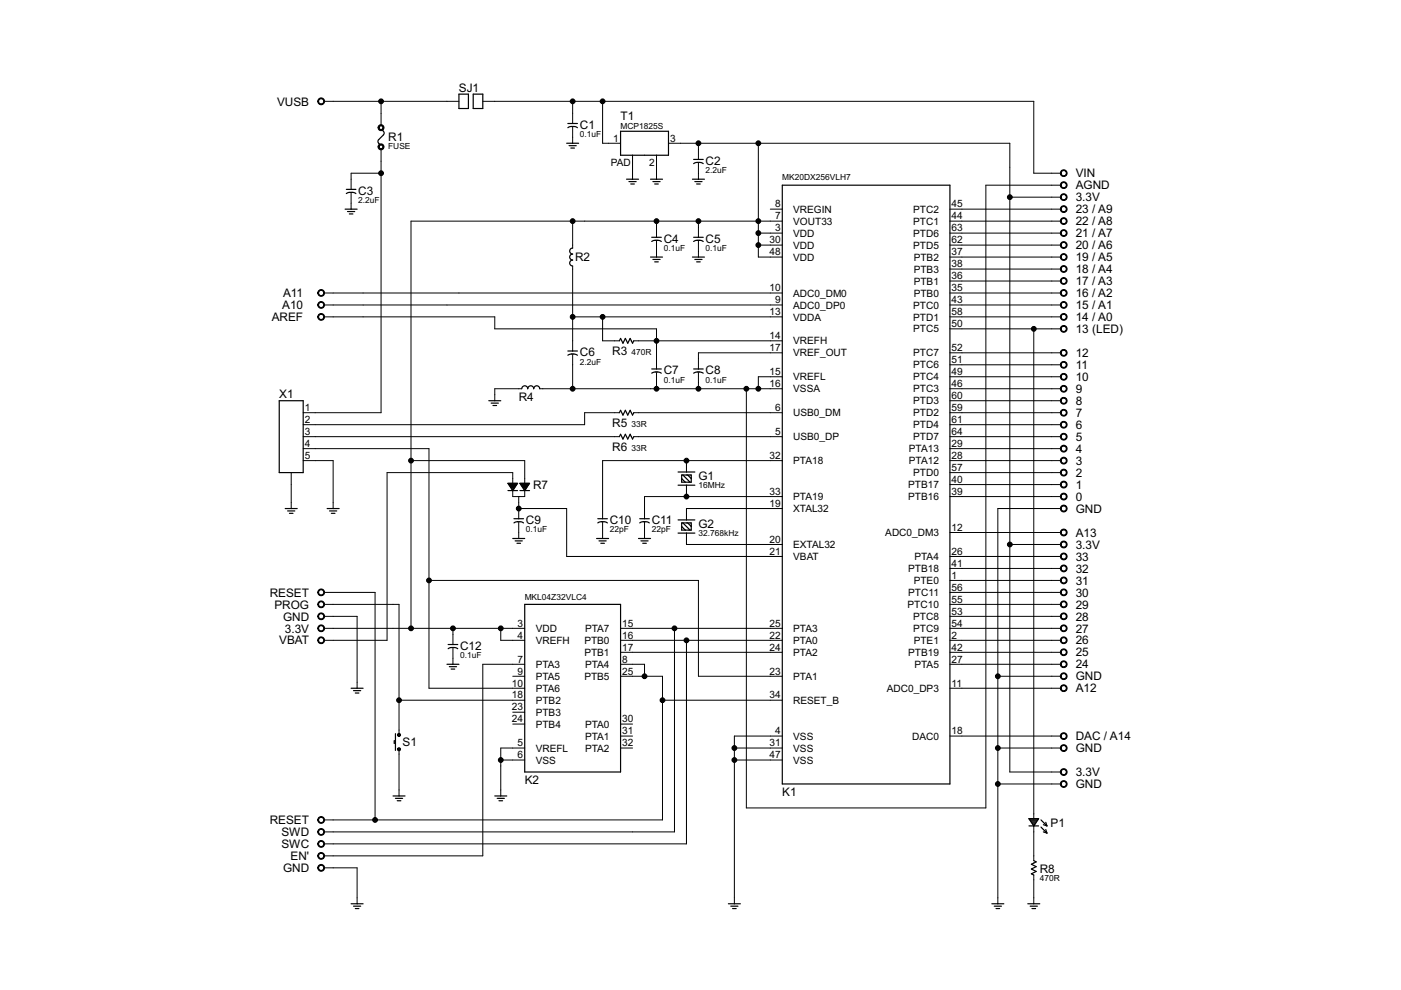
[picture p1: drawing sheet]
<svg xmlns="http://www.w3.org/2000/svg" width="297mm" height="210mm" viewBox="0 0 297 210" stroke-linecap="round" stroke-linejoin="round" font-family="sans-serif">
<g fill="none" stroke="#000" stroke-width=".21">
<path d="M68.7 21.5h28.6M80.8 31.6v55.9h-16.5M80.8 36.7h-6.4v3.5M80.8 21.5v5.1M102.4 21.5h116.8v15.2h5.7M121.4 21.5v4.7M121.4 26.9v3.5M127.8 21.5v8.9h3.8M134.1 32.9v5.1M139.2 32.9v5.1M141.7 30.4h72.4v133.3h10.8M148.1 30.4v3.4"/>
<path d="M148.1 34.6v3.4M160.8 30.4v24.1h5.1M224.9 39.3h-15.9v132h-50.8v-88.9M74.4 40.9v3.4M121.4 46.9v5.7M121.4 56.4v18M139.2 46.9v3.4M139.2 51.1v3.4M148.1 46.9v3.4M148.1 51.1v3.4M160.8 52h5.1M160.8 49.4h5.1"/>
<path d="M163.3 44.3h2.6M165.9 46.9h-78.8v86.3M201.4 59.6h23.5M201.4 57h23.5M201.4 54.5h23.5M201.4 52h23.5M201.4 49.4h23.5M201.4 46.9h23.5M201.4 44.3h23.5M214.1 41.8h10.8M68.7 67.2h36.2v2.5h34.3v8.5M68.7 64.7h97.2"/>
<path d="M68.7 62.1h97.2M121.4 67.2h44.5M121.4 75.2v7.2M127.8 67.2v5.1h3.5M134.4 72.3h31.5M139.2 79v3.4M148.1 79v3.4M165.9 79.9h-5.1v2.5M165.9 74.8h-17.8v3.4M201.4 79.9h23.5M201.4 77.3h23.5M201.4 74.8h23.5"/>
<path d="M201.4 69.7h23.5M201.4 67.2h23.5M201.4 64.7h23.5M201.4 62.1h23.5M219.2 69.7v103.9M64.3 97.7h6.3v10.1M64.3 95.1h26.7v50.8h20.3M64.3 92.6h67M87.1 97.7h24.2v4.8M110.6 82.4h-5.7v2.6M114.4 82.4h51.5M131.3 87.5h-7.3v2.5h-59.7"/>
<path d="M134.4 92.6h31.5M134.4 87.5h31.5M145.5 97.7v2.4M165.9 97.7h-38.1v12.3M201.4 97.7h23.5M201.4 95.1h23.5M201.4 92.6h23.5M201.4 90h23.5M201.4 87.5h23.5M201.4 85h23.5M201.4 82.4h23.5M61.7 100.2v7.6"/>
<path d="M108.7 104v1.3h2.6v-1.3M108.7 102.5v-2.3h-26.6v35.6h-13.4M110 107.8h10.1v10.2h45.8M110 105.3v4.7M110 110.7v3.5M127.8 110.7v3.5M136.7 110.7v3.5M145.5 113v2.4h20.4M145.5 102.9v2.4M165.9 105.3h-29.2v4.7M165.9 107.8h-20.4v2.4M201.4 105.3h23.5"/>
<path d="M201.4 102.7h23.5M201.4 100.2h23.5M201.4 112.9h23.5M201.4 118h23.5M214.1 115.4h10.8M224.9 107.8h-13.3v83.8M68.7 133.2h42.6M68.7 130.7h7v15.2M68.7 128.1h15.9v27.5M68.7 125.6h10.8v48.2M91 123.1h57.1v20.3h17.8M96 133.2v3.5"/>
<path d="M96 137.4v3.4M106.2 133.2v2.6h5.1M131.6 138.3h34.3M131.6 135.8h34.3M131.6 133.2h34.3M143 133.2v43.2h-74.3M145.5 135.8v43.1h-76.8M201.4 138.3h23.5M201.4 135.8h23.5M201.4 133.2h23.5M201.4 130.7h23.5M201.4 128.1h23.5"/>
<path d="M201.4 125.6h23.5M201.4 123.1h23.5M201.4 120.5h23.5M84.6 148.5h26.7M84.6 159.1v9.7M108.7 143.4h2.6M108.7 153.5h2.6M108.7 151h2.6M111.3 140.8h-8.9v40.7h-33.7M111.3 158.6h-5.1v10.2M131.6 140.8h5.1v2.6M131.6 156.1h2.5"/>
<path d="M131.6 143.4h8.9v30.4h-71.8M131.6 158.6h2.5M131.6 153.5h2.5M140.5 148.5h25.4M155.7 158.6h10.2M165.9 156.1h-10.2v35.5M201.4 140.8h23.5M201.4 156.1h23.5M201.4 145.9h23.5M211.6 143.4h13.3M211.6 158.6h13.3M106.2 161.1h5.1"/>
<path d="M155.7 161.1h10.2M211.6 166.2h13.3M219.2 175.1v7.4M68.7 184h7v7.6M219.2 185.5v6.1"/>
</g>
<g fill="none" stroke="#000" stroke-width=".25">
<path d="M97.3 20h2v3h-2zM100.3 20h2.1v3h-2.1zM81 27.6l.4 .4v.3l-1.2 1.4v.5l.3 .4M120.1 30.4h2.6M120.4 27.1l.8-.3h.7l.5 .3M120.4 26.2h2M120.6 30.9h1.6M121 31.4h.8M131.6 27.8h10.1v5.1h-10.1zM132.8 38h2.6M133.3 38.5h1.6M133.7 39h.8"/>
<path d="M137.9 38h2.6M138.4 38.5h1.6M138.8 39h.8M146.8 38h2.6M147.1 34.7l.7-.3 .8 .1 .5 .2M147.1 33.8h2M147.3 38.5h1.5M147.7 39h.8M165.9 39.3h35.5v126.9h-35.5zM73.2 44.3h2.5M73.4 41l.8-.2h.8l.5 .2M73.4 40.2h2.1"/>
<path d="M73.7 44.9h1.5M74.1 45.4h.7M121.4 52.6a.63 .63 0 0 0-.6 .6 .63 .63 0 0 0 .6 .7 .63 .63 0 0 0-.6 .6 .63 .63 0 0 0 .6 .6 .63 .63 0 0 0-.6 .7 .63 .63 0 0 0 .6 .6M137.9 54.5h2.6M138.2 51.2l.7-.3 .8 .1 .5 .2M138.2 50.3h2M138.4 55h1.6M138.8 55.5h.8M146.8 54.5h2.6M147.1 51.2l.7-.3 .8 .1 .5 .2M147.1 50.3h2M147.3 55h1.5"/>
<path d="M147.7 55.5h.8M120.4 75.3l.8-.2h.7l.5 .2M120.4 74.4h2M131.3 72.3l.3-.5 .5 1 .5-1 .5 1 .5-1 .5 1 .3-.5M138.2 79.1l.7-.2h.8l.5 .2M138.2 78.2h2M147.1 79.1l.7-.2h.8l.5 .2M147.1 78.2h2M59.2 85h5.1v15.2h-5.1zM103.6 85h2.6M104.1 85.5h1.6M104.5 86h.8"/>
<path d="M110.6 82.4a.63 .63 0 0 1 .7-.6 .63 .63 0 0 1 .6 .6 .63 .63 0 0 1 .6-.6 .63 .63 0 0 1 .7 .6 .63 .63 0 0 1 .6-.6 .63 .63 0 0 1 .6 .6M131.3 87.5l.3-.5 .5 1 .5-1 .5 1 .5-1 .5 1 .3-.5M131.3 92.6l.3-.5 .5 1 .5-1 .5 1 .5-1 .5 1 .3-.5M60.5 107.8h2.5M61 108.3h1.5M61.4 108.8h.7M69.4 107.8h2.5M69.9 108.3h1.5M70.3 108.8h.7M107.7 104h2M107.7 102.5h2l-1 1.5zM107.8 102.7h1.8"/>
<path d="M108 102.9h1.4M108.1 103.2h1.2M108.3 103.4h.8M108.4 103.6h.6M108.6 103.8h.2M108.7 114.2h2.6M109 110.9l.7-.3h.8l.5 .3M109 110h2M109.2 114.7h1.5M109.6 115.2h.8M110.2 104h2.1M110.2 102.5h2.1l-1 1.5z"/>
<path d="M110.4 102.7h1.7M110.5 102.9h1.5M110.7 103.2h1.1M110.8 103.4h.9M111 103.6h.5M111.1 103.8h.3M126.5 114.2h2.5M126.7 110.9l.8-.3h.8l.5 .3M126.7 110h2.1M127 114.7h1.5M127.4 115.2h.7M135.4 114.2h2.5"/>
<path d="M135.6 110.9l.8-.3h.8l.5 .3M135.6 110h2.1M135.9 114.7h1.5M136.3 115.2h.7M143.8 102.9h3.5M143.8 100.1h3.5M143.8 113h3.5M143.8 110.2h3.5M144.5 100.7h2.1v1.5h-2.1zM144.5 110.9h2.1v1.5h-2.1zM144.5 101.5l.8 .7M144.5 111.6l.8 .8"/>
<path d="M144.8 100.7l1.5 1.5M144.8 110.9l1.5 1.5M145.8 100.7l.8 .8M145.8 110.9l.8 .7M95 137.5l.8-.2h.7l.5 .2M95 136.7h2M111.3 128.1h20.3v35.6h-20.3zM74.4 145.9h2.6M75 146.4h1.5M75.3 146.9h.8M83.8 155.6v3.5M83.8 157.1h-.2v.5h.2"/>
<path d="M94.8 140.8h2.5M95.3 141.4h1.5M95.7 141.9h.7M83.3 168.8h2.6M83.8 169.3h1.6M84.2 169.8h.8M104.9 168.8h2.5M105.4 169.3h1.5M105.8 169.8h.8M218.2 175.1h2M218.2 173.6h2l-1 1.5zM218.3 173.8h1.7"/>
<path d="M218.5 174h1.4M218.6 174.3h1.2M218.8 174.5h.8M218.9 174.7h.6M219.1 174.9h.2M220.7 175.4l1.3 1.2M220.7 173.8l1.3 1.3M221.2 176.4l.8 .2M221.2 174.9l.8 .2M221.7 175.9l.3 .7M221.7 174.3l.3 .8M74.4 191.6h2.6"/>
<path d="M75 192.1h1.5M75.3 192.6h.8M154.4 191.6h2.6M154.9 192.1h1.6M155.3 192.6h.8M210.3 191.6h2.5M210.8 192.1h1.5M211.2 192.6h.7M217.9 191.6h2.6M218.4 192.1h1.5M218.8 192.6h.8M219.2 182.5l.5 .2-1 .5 1 .5-1 .6 1 .5-1 .5 .5 .2"/>
</g>
<g fill="#000" stroke="#000" stroke-width=".21">
<path d="M67.5 21a.72 .72 0 0 1 1.2 .1 .72 .72 0 0 1-.4 1.1 .72 .72 0 0 1-.9-.7h.1a.54 .54 0 0 1 .8-.5 .54 .54 0 0 1 .2 .8 .54 .54 0 0 1-.9-.1l-.1-.2h-.1z" fill-rule="evenodd"/>
<path d="M80.3 30.7a.63 .63 0 0 1 1 .1 .63 .63 0 0 1-.3 .9 .63 .63 0 0 1-.8-.6h.2a.38 .38 0 0 1 .6-.3 .38 .38 0 0 1 0 .6 .38 .38 0 0 1-.6-.1v-.2h-.2z" fill-rule="evenodd"/>
<path d="M80.3 26.6a.63 .63 0 0 1 1 .1 .63 .63 0 0 1-.3 1 .63 .63 0 0 1-.8-.6h.2a.38 .38 0 0 1 .6-.3 .38 .38 0 0 1 0 .6 .38 .38 0 0 1-.6-.2v-.1h-.2z" fill-rule="evenodd"/>
<path d="M225 38.8a.72 .72 0 0 1 1.1 .1 .72 .72 0 0 1-.4 1 .72 .72 0 0 1-.9-.6h.2a.54 .54 0 0 1 .7-.6 .54 .54 0 0 1 .2 .9 .54 .54 0 0 1-.9-.1v-.2h-.2z" fill-rule="evenodd"/>
<path d="M225 36.3a.72 .72 0 0 1 1.1 0 .72 .72 0 0 1-.4 1.1 .72 .72 0 0 1-.9-.7h.2a.54 .54 0 0 1 .7-.5 .54 .54 0 0 1 .2 .9 .54 .54 0 0 1-.9-.2v-.2h-.2z" fill-rule="evenodd"/>
<path d="M225 41.3a.72 .72 0 0 1 1.1 .1 .72 .72 0 0 1-.4 1.1 .72 .72 0 0 1-.9-.7h.2a.54 .54 0 0 1 .7-.5 .54 .54 0 0 1 .2 .9 .54 .54 0 0 1-.9-.2v-.2h-.2z" fill-rule="evenodd"/>
<path d="M225 59.1a.72 .72 0 0 1 1.1 .1 .72 .72 0 0 1-.4 1.1 .72 .72 0 0 1-.9-.7h.2a.54 .54 0 0 1 .7-.6 .54 .54 0 0 1 .2 .9 .54 .54 0 0 1-.9-.1l-.2-.2z" fill-rule="evenodd"/>
<path d="M225 56.6a.72 .72 0 0 1 1.1 0 .72 .72 0 0 1-.4 1.1 .72 .72 0 0 1-.9-.7h.2a.54 .54 0 0 1 .7-.5 .54 .54 0 0 1 .2 .9 .54 .54 0 0 1-.9-.2l-.2-.2z" fill-rule="evenodd"/>
<path d="M225 54a.72 .72 0 0 1 1.1 .1 .72 .72 0 0 1-.4 1.1 .72 .72 0 0 1-.9-.7h.2a.54 .54 0 0 1 .7-.6 .54 .54 0 0 1 .2 .9 .54 .54 0 0 1-.9-.1l-.2-.2z" fill-rule="evenodd"/>
<path d="M225 51.5a.72 .72 0 0 1 1.1 .1 .72 .72 0 0 1-.4 1 .72 .72 0 0 1-.9-.6h.2a.54 .54 0 0 1 .7-.6 .54 .54 0 0 1 .2 .9 .54 .54 0 0 1-.9-.2l-.2-.1z" fill-rule="evenodd"/>
<path d="M225 49a.72 .72 0 0 1 1.1 0 .72 .72 0 0 1-.4 1.1 .72 .72 0 0 1-.9-.7h.2a.54 .54 0 0 1 .7-.5 .54 .54 0 0 1 .2 .8 .54 .54 0 0 1-.9-.1l-.2-.2z" fill-rule="evenodd"/>
<path d="M225 46.4a.72 .72 0 0 1 1.1 .1 .72 .72 0 0 1-.4 1.1 .72 .72 0 0 1-.9-.7h.2a.54 .54 0 0 1 .7-.5 .54 .54 0 0 1 .2 .8 .54 .54 0 0 1-.9-.1v-.2h-.2z" fill-rule="evenodd"/>
<path d="M225 43.9a.72 .72 0 0 1 1.1 0 .72 .72 0 0 1-.4 1.1 .72 .72 0 0 1-.9-.7h.2a.54 .54 0 0 1 .7-.5 .54 .54 0 0 1 .2 .9 .54 .54 0 0 1-.9-.2v-.2h-.2z" fill-rule="evenodd"/>
<path d="M67.5 61.7a.72 .72 0 0 1 1.2 0 .72 .72 0 0 1-.4 1.1 .72 .72 0 0 1-.9-.7h.1a.54 .54 0 0 1 .8-.5 .54 .54 0 0 1 .2 .8 .54 .54 0 0 1-.9-.1l-.2-.2z" fill-rule="evenodd"/>
<path d="M67.5 64.2a.72 .72 0 0 1 1.2 .1 .72 .72 0 0 1-.4 1 .72 .72 0 0 1-.9-.6h.1a.54 .54 0 0 1 .8-.6 .54 .54 0 0 1 .2 .9 .54 .54 0 0 1-.9-.2l-.2-.1z" fill-rule="evenodd"/>
<path d="M67.5 66.7a.72 .72 0 0 1 1.2 .1 .72 .72 0 0 1-.4 1.1 .72 .72 0 0 1-.9-.7h.1a.54 .54 0 0 1 .8-.5 .54 .54 0 0 1 .2 .8 .54 .54 0 0 1-.9-.1l-.1-.2h-.1z" fill-rule="evenodd"/>
<path d="M225 79.4a.72 .72 0 0 1 1.1 .1 .72 .72 0 0 1-.4 1.1 .72 .72 0 0 1-.9-.7h.2a.54 .54 0 0 1 .7-.5 .54 .54 0 0 1 .2 .8 .54 .54 0 0 1-.9-.1v-.2h-.2z" fill-rule="evenodd"/>
<path d="M225 76.9a.72 .72 0 0 1 1.1 0 .72 .72 0 0 1-.4 1.1 .72 .72 0 0 1-.9-.7h.2a.54 .54 0 0 1 .7-.5 .54 .54 0 0 1 .2 .9 .54 .54 0 0 1-.9-.2v-.2h-.2z" fill-rule="evenodd"/>
<path d="M225 74.3a.72 .72 0 0 1 1.1 .1 .72 .72 0 0 1-.4 1.1 .72 .72 0 0 1-.9-.7h.2a.54 .54 0 0 1 .7-.5 .54 .54 0 0 1 .2 .9 .54 .54 0 0 1-.9-.2v-.2h-.2z" fill-rule="evenodd"/>
<path d="M225 69.3a.72 .72 0 0 1 1.1 0 .72 .72 0 0 1-.4 1.1 .72 .72 0 0 1-.9-.7h.2a.54 .54 0 0 1 .7-.5 .54 .54 0 0 1 .2 .9 .54 .54 0 0 1-.9-.2v-.2h-.2z" fill-rule="evenodd"/>
<path d="M225 66.7a.72 .72 0 0 1 1.1 .1 .72 .72 0 0 1-.4 1.1 .72 .72 0 0 1-.9-.7h.2a.54 .54 0 0 1 .7-.5 .54 .54 0 0 1 .2 .8 .54 .54 0 0 1-.9-.1v-.2h-.2z" fill-rule="evenodd"/>
<path d="M225 64.2a.72 .72 0 0 1 1.1 .1 .72 .72 0 0 1-.4 1 .72 .72 0 0 1-.9-.6h.2a.54 .54 0 0 1 .7-.6 .54 .54 0 0 1 .2 .9 .54 .54 0 0 1-.9-.2l-.2-.1z" fill-rule="evenodd"/>
<path d="M225 61.7a.72 .72 0 0 1 1.1 0 .72 .72 0 0 1-.4 1.1 .72 .72 0 0 1-.9-.7h.2a.54 .54 0 0 1 .7-.5 .54 .54 0 0 1 .2 .8 .54 .54 0 0 1-.9-.1l-.2-.2z" fill-rule="evenodd"/>
<path d="M225 97.2a.72 .72 0 0 1 1.1 .1 .72 .72 0 0 1-.4 1.1 .72 .72 0 0 1-.9-.7h.2a.54 .54 0 0 1 .7-.6 .54 .54 0 0 1 .2 .9 .54 .54 0 0 1-.9-.1v-.2h-.2z" fill-rule="evenodd"/>
<path d="M225 94.7a.72 .72 0 0 1 1.1 0 .72 .72 0 0 1-.4 1.1 .72 .72 0 0 1-.9-.7h.2a.54 .54 0 0 1 .7-.5 .54 .54 0 0 1 .2 .9 .54 .54 0 0 1-.9-.2v-.2h-.2z" fill-rule="evenodd"/>
<path d="M225 92.1a.72 .72 0 0 1 1.1 .1 .72 .72 0 0 1-.4 1.1 .72 .72 0 0 1-.9-.7h.2a.54 .54 0 0 1 .7-.5 .54 .54 0 0 1 .2 .8 .54 .54 0 0 1-.9-.1v-.2h-.2z" fill-rule="evenodd"/>
<path d="M225 89.6a.72 .72 0 0 1 1.1 0 .72 .72 0 0 1-.4 1.1 .72 .72 0 0 1-.9-.7h.2a.54 .54 0 0 1 .7-.5 .54 .54 0 0 1 .2 .9 .54 .54 0 0 1-.9-.2v-.2h-.2z" fill-rule="evenodd"/>
<path d="M225 87a.72 .72 0 0 1 1.1 .1 .72 .72 0 0 1-.4 1.1 .72 .72 0 0 1-.9-.7h.2a.54 .54 0 0 1 .7-.5 .54 .54 0 0 1 .2 .9 .54 .54 0 0 1-.9-.2v-.2h-.2z" fill-rule="evenodd"/>
<path d="M225 84.5a.72 .72 0 0 1 1.1 .1 .72 .72 0 0 1-.4 1.1 .72 .72 0 0 1-.9-.7h.2a.54 .54 0 0 1 .7-.6 .54 .54 0 0 1 .2 .9 .54 .54 0 0 1-.9-.1v-.2h-.2z" fill-rule="evenodd"/>
<path d="M225 82a.72 .72 0 0 1 1.1 0 .72 .72 0 0 1-.4 1.1 .72 .72 0 0 1-.9-.7h.2a.54 .54 0 0 1 .7-.5 .54 .54 0 0 1 .2 .9 .54 .54 0 0 1-.9-.2v-.2h-.2z" fill-rule="evenodd"/>
<path d="M225 104.8a.72 .72 0 0 1 1.1 .1 .72 .72 0 0 1-.4 1.1 .72 .72 0 0 1-.9-.7h.2a.54 .54 0 0 1 .7-.5 .54 .54 0 0 1 .2 .8 .54 .54 0 0 1-.9-.1v-.2h-.2z" fill-rule="evenodd"/>
<path d="M225 107.4a.72 .72 0 0 1 1.1 0 .72 .72 0 0 1-.4 1.1 .72 .72 0 0 1-.9-.7h.2a.54 .54 0 0 1 .7-.5 .54 .54 0 0 1 .2 .9 .54 .54 0 0 1-.9-.2v-.2h-.2z" fill-rule="evenodd"/>
<path d="M225 102.3a.72 .72 0 0 1 1.1 0 .72 .72 0 0 1-.4 1.1 .72 .72 0 0 1-.9-.7h.2a.54 .54 0 0 1 .7-.5 .54 .54 0 0 1 .2 .9 .54 .54 0 0 1-.9-.2v-.2h-.2z" fill-rule="evenodd"/>
<path d="M225 99.7a.72 .72 0 0 1 1.1 .1 .72 .72 0 0 1-.4 1.1 .72 .72 0 0 1-.9-.7h.2a.54 .54 0 0 1 .7-.5 .54 .54 0 0 1 .2 .9 .54 .54 0 0 1-.9-.2v-.2h-.2z" fill-rule="evenodd"/>
<path d="M225 117.5a.72 .72 0 0 1 1.1 .1 .72 .72 0 0 1-.4 1.1 .72 .72 0 0 1-.9-.7h.2a.54 .54 0 0 1 .7-.5 .54 .54 0 0 1 .2 .8 .54 .54 0 0 1-.9-.1v-.2h-.2z" fill-rule="evenodd"/>
<path d="M225 115a.72 .72 0 0 1 1.1 0 .72 .72 0 0 1-.4 1.1 .72 .72 0 0 1-.9-.7h.2a.54 .54 0 0 1 .7-.5 .54 .54 0 0 1 .2 .9 .54 .54 0 0 1-.9-.2v-.2h-.2z" fill-rule="evenodd"/>
<path d="M225 112.4a.72 .72 0 0 1 1.1 .1 .72 .72 0 0 1-.4 1.1 .72 .72 0 0 1-.9-.7h.2a.54 .54 0 0 1 .7-.5 .54 .54 0 0 1 .2 .9 .54 .54 0 0 1-.9-.2v-.2h-.2z" fill-rule="evenodd"/>
<path d="M67.5 135.3a.72 .72 0 0 1 1.2 .1 .72 .72 0 0 1-.4 1 .72 .72 0 0 1-.9-.6h.1a.54 .54 0 0 1 .8-.6 .54 .54 0 0 1 .2 .9 .54 .54 0 0 1-.9-.1l-.1-.2h-.1z" fill-rule="evenodd"/>
<path d="M67.5 132.8a.72 .72 0 0 1 1.2 0 .72 .72 0 0 1-.4 1.1 .72 .72 0 0 1-.9-.7h.1a.54 .54 0 0 1 .8-.5 .54 .54 0 0 1 .2 .9 .54 .54 0 0 1-.9-.2l-.1-.2h-.1z" fill-rule="evenodd"/>
<path d="M67.5 130.2a.72 .72 0 0 1 1.2 .1 .72 .72 0 0 1-.4 1.1 .72 .72 0 0 1-.9-.7h.1a.54 .54 0 0 1 .8-.5 .54 .54 0 0 1 .2 .8 .54 .54 0 0 1-.9-.1l-.1-.2h-.1z" fill-rule="evenodd"/>
<path d="M67.5 127.7a.72 .72 0 0 1 1.2 0 .72 .72 0 0 1-.4 1.1 .72 .72 0 0 1-.9-.7h.1a.54 .54 0 0 1 .8-.5 .54 .54 0 0 1 .2 .9 .54 .54 0 0 1-.9-.2l-.1-.2h-.1z" fill-rule="evenodd"/>
<path d="M67.5 125.1a.72 .72 0 0 1 1.2 .1 .72 .72 0 0 1-.4 1.1 .72 .72 0 0 1-.9-.7h.1a.54 .54 0 0 1 .8-.5 .54 .54 0 0 1 .2 .9 .54 .54 0 0 1-.9-.2l-.1-.2h-.1z" fill-rule="evenodd"/>
<path d="M225 137.8a.72 .72 0 0 1 1.1 .1 .72 .72 0 0 1-.4 1.1 .72 .72 0 0 1-.9-.7h.2a.54 .54 0 0 1 .7-.6 .54 .54 0 0 1 .2 .9 .54 .54 0 0 1-.9-.1l-.2-.2z" fill-rule="evenodd"/>
<path d="M225 135.3a.72 .72 0 0 1 1.1 .1 .72 .72 0 0 1-.4 1 .72 .72 0 0 1-.9-.6h.2a.54 .54 0 0 1 .7-.6 .54 .54 0 0 1 .2 .9 .54 .54 0 0 1-.9-.1v-.2h-.2z" fill-rule="evenodd"/>
<path d="M225 132.8a.72 .72 0 0 1 1.1 0 .72 .72 0 0 1-.4 1.1 .72 .72 0 0 1-.9-.7h.2a.54 .54 0 0 1 .7-.5 .54 .54 0 0 1 .2 .9 .54 .54 0 0 1-.9-.2v-.2h-.2z" fill-rule="evenodd"/>
<path d="M225 130.2a.72 .72 0 0 1 1.1 .1 .72 .72 0 0 1-.4 1.1 .72 .72 0 0 1-.9-.7h.2a.54 .54 0 0 1 .7-.5 .54 .54 0 0 1 .2 .8 .54 .54 0 0 1-.9-.1v-.2h-.2z" fill-rule="evenodd"/>
<path d="M225 127.7a.72 .72 0 0 1 1.1 0 .72 .72 0 0 1-.4 1.1 .72 .72 0 0 1-.9-.7h.2a.54 .54 0 0 1 .7-.5 .54 .54 0 0 1 .2 .9 .54 .54 0 0 1-.9-.2v-.2h-.2z" fill-rule="evenodd"/>
<path d="M225 125.1a.72 .72 0 0 1 1.1 .1 .72 .72 0 0 1-.4 1.1 .72 .72 0 0 1-.9-.7h.2a.54 .54 0 0 1 .7-.5 .54 .54 0 0 1 .2 .9 .54 .54 0 0 1-.9-.2v-.2h-.2z" fill-rule="evenodd"/>
<path d="M225 122.6a.72 .72 0 0 1 1.1 .1 .72 .72 0 0 1-.4 1.1 .72 .72 0 0 1-.9-.7h.2a.54 .54 0 0 1 .7-.6 .54 .54 0 0 1 .2 .9 .54 .54 0 0 1-.9-.1v-.2h-.2z" fill-rule="evenodd"/>
<path d="M225 120.1a.72 .72 0 0 1 1.1 0 .72 .72 0 0 1-.4 1.1 .72 .72 0 0 1-.9-.7h.2a.54 .54 0 0 1 .7-.5 .54 .54 0 0 1 .2 .9 .54 .54 0 0 1-.9-.2v-.2h-.2z" fill-rule="evenodd"/>
<path d="M84.3 158.7a.33 .33 0 0 1 .5 0 .33 .33 0 0 1-.1 .5 .33 .33 0 0 1-.4-.3l.3-.2 .2 .2a.24 .24 0 0 1-.3 .1 .24 .24 0 0 1-.2-.3z" fill-rule="evenodd"/>
<path d="M84.4 155.5a.33 .33 0 0 1 .5 .2 .33 .33 0 0 1-.3 .4 .33 .33 0 0 1-.3-.3l.3-.2 .2 .2a.24 .24 0 0 1-.3 .2 .24 .24 0 0 1-.2-.3z" fill-rule="evenodd"/>
<path d="M225 145.5a.72 .72 0 0 1 1.1 0 .72 .72 0 0 1-.4 1.1 .72 .72 0 0 1-.9-.7h.2a.54 .54 0 0 1 .7-.5 .54 .54 0 0 1 .2 .8 .54 .54 0 0 1-.9-.1l-.2-.2z" fill-rule="evenodd"/>
<path d="M225 142.9a.72 .72 0 0 1 1.1 .1 .72 .72 0 0 1-.4 1.1 .72 .72 0 0 1-.9-.7h.2a.54 .54 0 0 1 .7-.6 .54 .54 0 0 1 .2 .9 .54 .54 0 0 1-.9-.1l-.2-.2z" fill-rule="evenodd"/>
<path d="M225 140.4a.72 .72 0 0 1 1.1 0 .72 .72 0 0 1-.4 1.1 .72 .72 0 0 1-.9-.7h.2a.54 .54 0 0 1 .7-.5 .54 .54 0 0 1 .2 .9 .54 .54 0 0 1-.9-.2l-.2-.2z" fill-rule="evenodd"/>
<path d="M225 155.6a.72 .72 0 0 1 1.1 .1 .72 .72 0 0 1-.4 1.1 .72 .72 0 0 1-.9-.7h.2a.54 .54 0 0 1 .7-.6 .54 .54 0 0 1 .2 .9 .54 .54 0 0 1-.9-.1v-.2h-.2z" fill-rule="evenodd"/>
<path d="M225 158.1a.72 .72 0 0 1 1.1 .1 .72 .72 0 0 1-.4 1.1 .72 .72 0 0 1-.9-.7h.2a.54 .54 0 0 1 .7-.5 .54 .54 0 0 1 .2 .9 .54 .54 0 0 1-.9-.2v-.2h-.2z" fill-rule="evenodd"/>
<path d="M67.5 173.4a.72 .72 0 0 1 1.2 0 .72 .72 0 0 1-.4 1.1 .72 .72 0 0 1-.9-.7h.1a.54 .54 0 0 1 .8-.5 .54 .54 0 0 1 .2 .9 .54 .54 0 0 1-.9-.2l-.1-.2h-.1z" fill-rule="evenodd"/>
<path d="M67.5 175.9a.72 .72 0 0 1 1.2 .1 .72 .72 0 0 1-.4 1.1 .72 .72 0 0 1-.9-.7h.1a.54 .54 0 0 1 .8-.5 .54 .54 0 0 1 .2 .8 .54 .54 0 0 1-.9-.1l-.1-.2h-.1z" fill-rule="evenodd"/>
<path d="M67.5 178.5a.72 .72 0 0 1 1.2 0 .72 .72 0 0 1-.4 1.1 .72 .72 0 0 1-.9-.7h.1a.54 .54 0 0 1 .8-.5 .54 .54 0 0 1 .2 .9 .54 .54 0 0 1-.9-.2l-.1-.2h-.1z" fill-rule="evenodd"/>
<path d="M225 165.8a.72 .72 0 0 1 1.1 0 .72 .72 0 0 1-.4 1.1 .72 .72 0 0 1-.9-.7h.2a.54 .54 0 0 1 .7-.5 .54 .54 0 0 1 .2 .9 .54 .54 0 0 1-.9-.2v-.2h-.2z" fill-rule="evenodd"/>
<path d="M225 163.2a.72 .72 0 0 1 1.1 .1 .72 .72 0 0 1-.4 1.1 .72 .72 0 0 1-.9-.7h.2a.54 .54 0 0 1 .7-.5 .54 .54 0 0 1 .2 .8 .54 .54 0 0 1-.9-.1v-.2h-.2z" fill-rule="evenodd"/>
<path d="M67.5 183.5a.72 .72 0 0 1 1.2 .1 .72 .72 0 0 1-.4 1.1 .72 .72 0 0 1-.9-.7h.1a.54 .54 0 0 1 .8-.5 .54 .54 0 0 1 .2 .9 .54 .54 0 0 1-.9-.2l-.1-.2h-.1z" fill-rule="evenodd"/>
<path d="M67.5 181a.72 .72 0 0 1 1.2 .1 .72 .72 0 0 1-.4 1.1 .72 .72 0 0 1-.9-.7h.1a.54 .54 0 0 1 .8-.6 .54 .54 0 0 1 .2 .9 .54 .54 0 0 1-.9-.1l-.1-.2h-.1z" fill-rule="evenodd"/>
<circle cx="80.8" cy="36.7" r=".51"/>
<circle cx="80.8" cy="21.5" r=".51"/>
<circle cx="121.4" cy="21.5" r=".51"/>
<circle cx="127.8" cy="21.5" r=".51"/>
<circle cx="148.1" cy="30.4" r=".51"/>
<circle cx="160.8" cy="30.4" r=".51"/>
<circle cx="121.4" cy="46.9" r=".51"/>
<circle cx="139.2" cy="46.9" r=".51"/>
<circle cx="148.1" cy="46.9" r=".51"/>
<circle cx="160.8" cy="52" r=".51"/>
<circle cx="160.8" cy="49.4" r=".51"/>
<circle cx="160.8" cy="46.9" r=".51"/>
<circle cx="214.1" cy="41.8" r=".51"/>
<circle cx="121.4" cy="67.2" r=".51"/>
<circle cx="127.8" cy="67.2" r=".51"/>
<circle cx="139.2" cy="72.3" r=".51"/>
<circle cx="219.2" cy="69.7" r=".51"/>
<circle cx="87.1" cy="97.7" r=".51"/>
<circle cx="121.4" cy="82.4" r=".51"/>
<circle cx="139.2" cy="82.4" r=".51"/>
<circle cx="145.5" cy="97.7" r=".51"/>
<circle cx="148.1" cy="82.4" r=".51"/>
<circle cx="158.2" cy="82.4" r=".51"/>
<circle cx="160.8" cy="82.4" r=".51"/>
<circle cx="110" cy="107.8" r=".51"/>
<circle cx="145.5" cy="105.3" r=".51"/>
<circle cx="214.1" cy="115.4" r=".51"/>
<circle cx="87.1" cy="133.2" r=".51"/>
<circle cx="91" cy="123.1" r=".51"/>
<circle cx="96" cy="133.2" r=".51"/>
<circle cx="106.2" cy="133.2" r=".51"/>
<circle cx="143" cy="133.2" r=".51"/>
<circle cx="145.5" cy="135.8" r=".51"/>
<circle cx="84.6" cy="148.5" r=".51"/>
<circle cx="136.7" cy="143.4" r=".51"/>
<circle cx="140.5" cy="148.5" r=".51"/>
<circle cx="155.7" cy="158.6" r=".51"/>
<circle cx="211.6" cy="143.4" r=".51"/>
<circle cx="211.6" cy="158.6" r=".51"/>
<circle cx="79.5" cy="173.8" r=".51"/>
<circle cx="106.2" cy="161.1" r=".51"/>
<circle cx="155.7" cy="161.1" r=".51"/>
<circle cx="211.6" cy="166.2" r=".51"/>
</g>
<g font-size="2.8">
<text x="58.7" y="22.4">VUSB</text>
<text x="97.3" y="19.5">SJ1</text>
<text x="82.3" y="29.9">R1</text>
<text x="122.9" y="27.3">C1</text>
<text x="131.6" y="25.5">T1</text>
<text x="149.6" y="34.9">C2</text>
<text x="76" y="41.3">C3</text>
<text x="228.1" y="37.6">VIN</text>
<text x="228.1" y="40.1">AGND</text>
<text x="228.1" y="42.7">3.3V</text>
<text x="228.1" y="45.2">23 / A9</text>
<text x="228.1" y="47.8">22 / A8</text>
<text x="140.7" y="51.4">C4</text>
<text x="149.6" y="51.4">C5</text>
<text x="228.1" y="50.3">21 / A7</text>
<text x="228.1" y="52.8">20 / A6</text>
<text x="121.9" y="55.3">R2</text>
<text x="228.1" y="55.4">19 / A5</text>
<text x="228.1" y="57.9">18 / A4</text>
<text x="59.8" y="65.5">A10</text>
<text x="60" y="63">A11</text>
<text x="228.1" y="60.5">17 / A3</text>
<text x="228.1" y="63">16 / A2</text>
<text x="228.1" y="65.5">15 / A1</text>
<text x="57.6" y="68.1">AREF</text>
<text x="228.1" y="68.1">14 / A0</text>
<text x="228.1" y="70.6">13 (LED)</text>
<text x="122.9" y="75.6">C6</text>
<text x="129.8" y="75.3">R3</text>
<text x="228.1" y="75.7">12</text>
<text x="140.7" y="79.4">C7</text>
<text x="149.6" y="79.4">C8</text>
<text x="228.1" y="78.2">11</text>
<text x="228.1" y="80.8">10</text>
<text x="228.1" y="83.3">9</text>
<text x="59.2" y="84.5">X1</text>
<text x="110" y="85">R4</text>
<text x="228.1" y="85.9">8</text>
<text x="228.1" y="88.4">7</text>
<text x="129.8" y="90.6">R5</text>
<text x="129.8" y="95.6">R6</text>
<text x="228.1" y="90.9">6</text>
<text x="228.1" y="93.5">5</text>
<text x="148.1" y="101.7">G1</text>
<text x="228.1" y="96">4</text>
<text x="228.1" y="98.6">3</text>
<text x="228.1" y="101.1">2</text>
<text x="113" y="103.8">R7</text>
<text x="228.1" y="103.6">1</text>
<text x="228.1" y="106.2">0</text>
<text x="111.5" y="111.1">C9</text>
<text x="129.3" y="111.1">C10</text>
<text x="138.2" y="111.1">C11</text>
<text x="148.1" y="111.9">G2</text>
<text x="228.1" y="108.7">GND</text>
<text x="228.1" y="113.8">A13</text>
<text x="228.1" y="116.3">3.3V</text>
<text x="228.1" y="118.9">33</text>
<text x="228.1" y="121.4">32</text>
<text x="228.1" y="123.9">31</text>
<text x="57.2" y="126.5">RESET</text>
<text x="58.2" y="129">PROG</text>
<text x="60" y="131.6">GND</text>
<text x="228.1" y="126.5">30</text>
<text x="228.1" y="129">29</text>
<text x="228.1" y="131.6">28</text>
<text x="59.2" y="136.6">VBAT</text>
<text x="60.4" y="134.1">3.3V</text>
<text x="97.5" y="137.8">C12</text>
<text x="228.1" y="134.1">27</text>
<text x="228.1" y="136.6">26</text>
<text x="228.1" y="139.2">25</text>
<text x="228.1" y="141.7">24</text>
<text x="228.1" y="144.3">GND</text>
<text x="228.1" y="146.8">A12</text>
<text x="85.4" y="158.1">S1</text>
<text x="228.1" y="157">DAC / A14</text>
<text x="228.1" y="159.5">GND</text>
<text x="111.3" y="166.2">K2</text>
<text x="228.1" y="167.1">GND</text>
<text x="228.1" y="164.6">3.3V</text>
<text x="165.9" y="168.8">K1</text>
<text x="57.2" y="174.7">RESET</text>
<text x="59.7" y="177.3">SWD</text>
<text x="59.7" y="179.8">SWC</text>
<text x="222.7" y="175.4">P1</text>
<text x="60" y="184.9">GND</text>
<text x="61.6" y="182.4">EN'</text>
<text x="220.5" y="185">R8</text>
</g>
<g font-size="2.4">
<text x="129.5" y="35.1">PAD</text>
<text x="130" y="30">1</text>
<text x="137.7" y="35.1">2</text>
<text x="142.1" y="30">3</text>
<text x="164.3" y="46.5">7</text>
<text x="164.3" y="44">8</text>
<text x="168.2" y="47.6">VOUT33</text>
<text x="168.2" y="45.1">VREGIN</text>
<text x="193.6" y="47.6">PTC1</text>
<text x="193.6" y="45.1">PTC2</text>
<text x="201.8" y="46.5">44</text>
<text x="201.8" y="44">45</text>
<text x="163.1" y="51.6">30</text>
<text x="164.3" y="49.1">3</text>
<text x="168.2" y="50.2">VDD</text>
<text x="168.2" y="52.7">VDD</text>
<text x="193.6" y="52.7">PTD5</text>
<text x="193.6" y="50.2">PTD6</text>
<text x="201.8" y="51.6">62</text>
<text x="201.8" y="49.1">63</text>
<text x="163.1" y="54.1">48</text>
<text x="168.2" y="55.3">VDD</text>
<text x="193.7" y="57.8">PTB3</text>
<text x="193.7" y="55.3">PTB2</text>
<text x="201.8" y="59.2">36</text>
<text x="201.8" y="56.7">38</text>
<text x="201.8" y="54.1">37</text>
<text x="163.1" y="61.8">10</text>
<text x="164.3" y="64.3">9</text>
<text x="168.2" y="65.4">ADC0_DP0</text>
<text x="168.2" y="62.9">ADC0_DM0</text>
<text x="193.6" y="65.4">PTC0</text>
<text x="193.7" y="62.9">PTB0</text>
<text x="193.7" y="60.3">PTB1</text>
<text x="201.8" y="64.3">43</text>
<text x="201.8" y="61.8">35</text>
<text x="163.1" y="71.9">14</text>
<text x="163.1" y="66.8">13</text>
<text x="168.2" y="68">VDDA</text>
<text x="193.6" y="70.5">PTC5</text>
<text x="193.6" y="68">PTD1</text>
<text x="201.8" y="69.4">50</text>
<text x="201.8" y="66.8">58</text>
<text x="163.1" y="74.5">17</text>
<text x="168.2" y="73">VREFH</text>
<text x="168.2" y="75.6">VREF_OUT</text>
<text x="193.6" y="75.6">PTC7</text>
<text x="201.8" y="77">51</text>
<text x="201.8" y="74.5">52</text>
<text x="163.1" y="79.5">15</text>
<text x="163.1" y="82.1">16</text>
<text x="168.2" y="80.7">VREFL</text>
<text x="168.2" y="83.2">VSSA</text>
<text x="193.6" y="83.2">PTC3</text>
<text x="193.6" y="80.7">PTC4</text>
<text x="193.6" y="78.1">PTC6</text>
<text x="201.8" y="82.1">46</text>
<text x="201.8" y="79.5">49</text>
<text x="64.6" y="87.2">1</text>
<text x="64.6" y="89.7">2</text>
<text x="164.3" y="87.2">6</text>
<text x="168.2" y="88.3">USB0_DM</text>
<text x="193.6" y="88.3">PTD2</text>
<text x="193.6" y="85.7">PTD3</text>
<text x="201.8" y="89.7">61</text>
<text x="201.8" y="87.2">59</text>
<text x="201.8" y="84.6">60</text>
<text x="64.6" y="92.2">3</text>
<text x="64.6" y="94.8">4</text>
<text x="164.3" y="92.2">5</text>
<text x="168.2" y="93.3">USB0_DP</text>
<text x="192.7" y="95.9">PTA13</text>
<text x="193.6" y="93.3">PTD7</text>
<text x="193.6" y="90.8">PTD4</text>
<text x="201.8" y="94.8">29</text>
<text x="201.8" y="92.2">64</text>
<text x="64.6" y="97.3">5</text>
<text x="163.1" y="97.3">32</text>
<text x="168.2" y="98.4">PTA18</text>
<text x="192.7" y="98.4">PTA12</text>
<text x="193.6" y="101">PTD0</text>
<text x="201.8" y="99.8">57</text>
<text x="201.8" y="97.3">28</text>
<text x="163.1" y="104.9">33</text>
<text x="163.1" y="107.5">19</text>
<text x="168.2" y="106">PTA19</text>
<text x="192.6" y="106">PTB16</text>
<text x="192.6" y="103.5">PTB17</text>
<text x="201.8" y="104.9">39</text>
<text x="201.8" y="102.4">40</text>
<text x="168.2" y="108.6">XTAL32</text>
<text x="187.7" y="113.7">ADC0_DM3</text>
<text x="201.8" y="112.5">12</text>
<text x="163.1" y="115.1">20</text>
<text x="163.1" y="117.6">21</text>
<text x="168.2" y="116.2">EXTAL32</text>
<text x="168.2" y="118.7">VBAT</text>
<text x="193.9" y="118.7">PTA4</text>
<text x="201.8" y="117.6">26</text>
<text x="192.6" y="121.3">PTB18</text>
<text x="193.7" y="123.8">PTE0</text>
<text x="201.8" y="125.2">56</text>
<text x="201.8" y="122.7">1</text>
<text x="201.8" y="120.2">41</text>
<text x="192.4" y="128.9">PTC10</text>
<text x="192.6" y="126.4">PTC11</text>
<text x="193.6" y="131.4">PTC8</text>
<text x="201.8" y="130.3">53</text>
<text x="201.8" y="127.8">55</text>
<text x="109.7" y="132.9">3</text>
<text x="109.7" y="135.4">4</text>
<text x="113.6" y="134">VDD</text>
<text x="113.6" y="136.5">VREFH</text>
<text x="123.9" y="136.5">PTB0</text>
<text x="124.1" y="134">PTA7</text>
<text x="131.9" y="132.9">15</text>
<text x="131.9" y="135.4">16</text>
<text x="131.9" y="137.9">17</text>
<text x="163.1" y="132.9">25</text>
<text x="163.1" y="137.9">24</text>
<text x="163.1" y="135.4">22</text>
<text x="168.2" y="134">PTA3</text>
<text x="168.2" y="136.5">PTA0</text>
<text x="193.6" y="134">PTC9</text>
<text x="193.7" y="136.5">PTE1</text>
<text x="201.8" y="137.9">42</text>
<text x="201.8" y="135.4">2</text>
<text x="201.8" y="132.9">54</text>
<text x="109.7" y="140.5">7</text>
<text x="109.7" y="143">9</text>
<text x="113.6" y="141.6">PTA3</text>
<text x="123.9" y="139.1">PTB1</text>
<text x="124.1" y="141.6">PTA4</text>
<text x="131.9" y="143">25</text>
<text x="131.9" y="140.5">8</text>
<text x="163.1" y="143">23</text>
<text x="168.2" y="139.1">PTA2</text>
<text x="192.6" y="139.1">PTB19</text>
<text x="193.9" y="141.6">PTA5</text>
<text x="201.8" y="140.5">27</text>
<text x="108.5" y="148.1">18</text>
<text x="108.5" y="145.6">10</text>
<text x="113.6" y="149.2">PTB2</text>
<text x="113.6" y="146.7">PTA6</text>
<text x="113.6" y="144.1">PTA5</text>
<text x="123.9" y="144.1">PTB5</text>
<text x="163.1" y="148.1">34</text>
<text x="168.2" y="144.1">PTA1</text>
<text x="168.2" y="149.2">RESET_B</text>
<text x="188" y="146.7">ADC0_DP3</text>
<text x="201.8" y="145.6">11</text>
<text x="108.5" y="150.6">23</text>
<text x="108.5" y="153.2">24</text>
<text x="113.6" y="151.8">PTB3</text>
<text x="113.6" y="154.3">PTB4</text>
<text x="124.1" y="154.3">PTA0</text>
<text x="131.9" y="155.7">31</text>
<text x="131.9" y="153.2">30</text>
<text x="164.3" y="155.7">4</text>
<text x="201.8" y="155.7">18</text>
<text x="109.7" y="158.3">5</text>
<text x="109.7" y="160.8">6</text>
<text x="113.6" y="159.4">VREFL</text>
<text x="113.6" y="161.9">VSS</text>
<text x="124.1" y="156.8">PTA1</text>
<text x="124.1" y="159.4">PTA2</text>
<text x="131.9" y="158.3">32</text>
<text x="163.1" y="158.3">31</text>
<text x="163.1" y="160.8">47</text>
<text x="168.2" y="156.8">VSS</text>
<text x="168.2" y="159.4">VSS</text>
<text x="168.2" y="161.9">VSS</text>
<text x="193.4" y="156.8">DAC0</text>
</g>
<g font-size="2">
<text x="122.9" y="29.1">0.1uF</text>
<text x="131.6" y="27.3">MCP1825S</text>
<text x="82.3" y="31.6">FUSE</text>
<text x="149.6" y="36.7">2.2uF</text>
<text x="165.9" y="38.2">MK20DX256VLH7</text>
<text x="76" y="43.1">2.2uF</text>
<text x="140.7" y="53.2">0.1uF</text>
<text x="149.6" y="53.2">0.1uF</text>
<text x="122.9" y="77.4">2.2uF</text>
<text x="133.9" y="75.3">470R</text>
<text x="140.7" y="81.2">0.1uF</text>
<text x="149.6" y="81.2">0.1uF</text>
<text x="133.9" y="90.6">33R</text>
<text x="133.9" y="95.6">33R</text>
<text x="148.1" y="103.5">16MHz</text>
<text x="111.5" y="112.9">0.1uF</text>
<text x="129.3" y="112.9">22pF</text>
<text x="138.2" y="112.9">22pF</text>
<text x="148.1" y="113.7">32.768kHz</text>
<text x="111.3" y="127.1">MKL04Z32VLC4</text>
<text x="97.5" y="139.6">0.1uF</text>
<text x="220.5" y="186.8">470R</text>
</g>
</svg>
